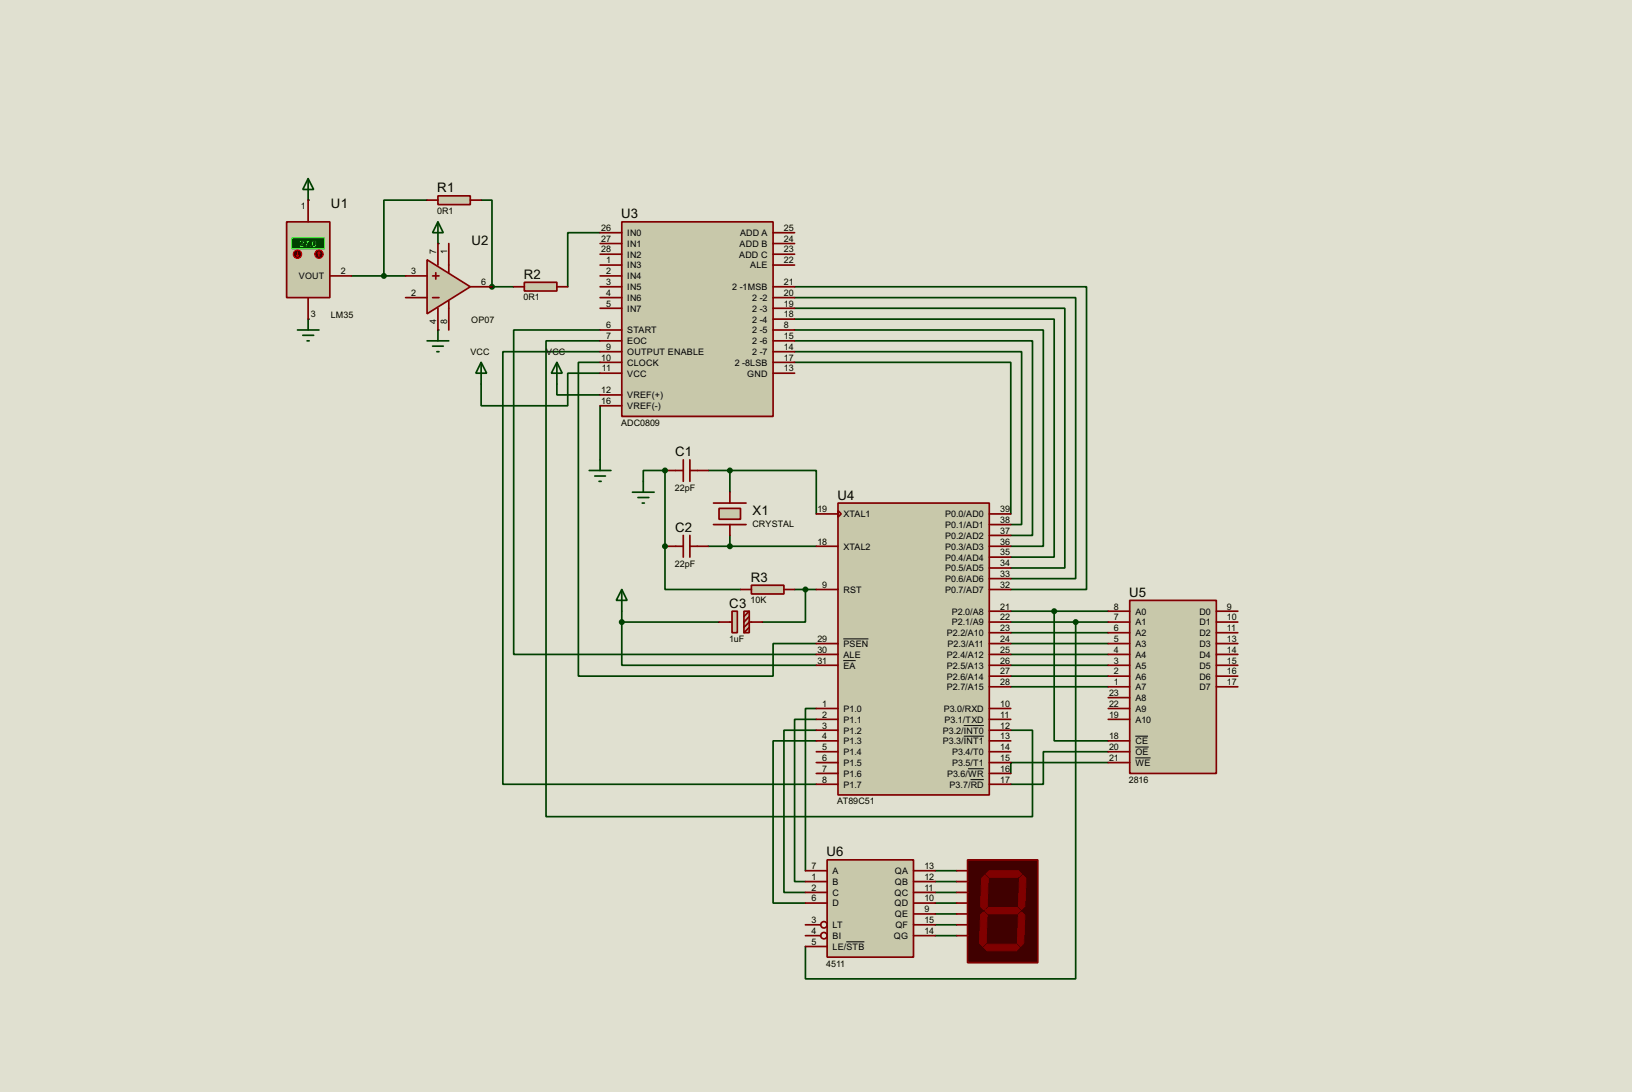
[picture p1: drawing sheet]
<svg xmlns="http://www.w3.org/2000/svg" width="383mm" height="256mm" viewBox="0 0 383 256" stroke-linecap="round" stroke-linejoin="round" font-family="sans-serif">
<path d="M0 0h383.5v256.5h-383.5z" fill="#e0e0d0"/>
<path d="M100.4 47h-10.2v17.8M113.1 47h2.5v20.4h5.1M141 54.7h-7.6v12.7M82.6 64.8h12.7M130.9 90.2v2.6h10.1M141 95.3v12.7" fill="none" stroke="#004000" stroke-width=".4"/>
<g fill="#004000">
<circle cx="115.6" cy="67.4" r=".2"/>
<circle cx="102.9" cy="57.2" r=".2"/>
<circle cx="102.9" cy="77.5" r=".2"/>
</g>
<g fill="none" stroke="#004000" stroke-width=".4">
<path d="M141 77.5h-20.3v76.2h71.1M186.7 77.5h58.5v50.8h-7.7M186.7 75h61v55.9h-10.2M186.7 72.4h63.5v61h-12.7M186.7 69.9h66.1v66h-15.3M186.7 67.4h68.6v71.1h-17.8M141 85.1h-5.1v73.7h45.8v-7.6h10.1M141 82.6h-22.8v101.6h73.6M141 80.1h-12.7v111.7h114.3v-20.3h-5.1M186.7 85.1h50.8v35.6M186.7 82.6h53.4v40.6h-2.6M186.7 80.1h55.9v45.7h-5.1"/>
<path d="M156.3 128.3v10.2h17.7"/>
</g>
<circle cx="156.3" cy="128.3" r=".2" fill="#004000"/>
<path d="M156.3 110.5v17.8" fill="none" stroke="#004000" stroke-width=".4"/>
<circle cx="156.3" cy="110.5" r=".2" fill="#004000"/>
<g fill="none" stroke="#004000" stroke-width=".4">
<path d="M141 87.7h-7.6v7.6h-20.3v-5.1M156.3 110.5h-5.1v2.6M166.4 110.5h5.1M171.5 110.5h20.3v10.2M171.5 110.5v5.1M166.4 128.3h25.4M171.5 125.8v2.5M186.7 138.5h5.1M189.3 138.5v7.6h-10.2M146.1 146.1v10.2h45.7M146.1 146.1h22.9M146.1 143.6v2.5"/>
<path d="M237.5 146.1h22.9M237.5 148.6h22.9M237.5 151.2h22.9M237.5 153.7h22.9M237.5 156.3h22.9M237.5 158.8h22.9M237.5 143.6h22.9M247.7 143.6v30.4h12.7M252.8 146.1v83.8h-63.5v-7.6M191.8 166.4h-2.5v38.1M191.8 169h-5.1v38.1h2.6M191.8 171.5h-7.6v38.1h5.1"/>
<path d="M191.8 174h-10.1v38.1h7.6M237.5 161.3h22.9M260.4 176.6h-15.2v7.6h-7.7M260.4 179.1h-22.9v2.6M219.8 204.5h5M219.8 207.1h5M219.8 209.6h5M219.8 212.1h5M219.8 214.7h5M219.8 217.2h5M219.8 219.8h5"/>
</g>
<g fill="#004000">
<circle cx="72.4" cy="47" r=".2"/>
<circle cx="72.4" cy="75" r=".2"/>
</g>
<path d="M102.9 46h7.6v2.1h-7.6z" fill="#c8c8aa" stroke="#800000" stroke-width=".4"/>
<path d="M100.4 47h2.5M110.5 47h2.6" fill="none" stroke="#800000" stroke-width=".4"/>
<circle cx="90.2" cy="64.8" r=".5" fill="#004000" stroke="#004000" stroke-width=".4"/>
<path d="M123.2 66.3h7.7v2.1h-7.7z" fill="#c8c8aa" stroke="#800000" stroke-width=".4"/>
<path d="M120.7 67.4h2.5M130.9 67.4h2.5" fill="none" stroke="#800000" stroke-width=".4"/>
<circle cx="115.6" cy="67.4" r=".5" fill="#004000" stroke="#004000" stroke-width=".4"/>
<path d="M130.9 85.1l1.2 2.6h-2.5zM130.9 85.1v5.1M138.5 110.5h5.1M139.8 111.8h2.5M140.8 113.1h.5M141 108v2.5" fill="none" stroke="#004000" stroke-width=".4"/>
<path d="M146.1 52.1h35.6v45.7h-35.6z" fill="#c8c8aa" stroke="#800000" stroke-width=".4"/>
<g fill="none" stroke="#800000" stroke-width=".4">
<path d="M141 57.2h5.1M141 54.7h5.1M141 59.7h5.1M181.7 57.2h5M181.7 54.7h5M181.7 59.7h5M141 67.4h5.1M141 62.3h5.1M141 64.8h5.1M141 69.9h5.1M141 72.4h5.1M141 77.5h5.1"/>
<path d="M181.7 67.4h5M181.7 62.3h5M181.7 69.9h5M181.7 72.4h5M181.7 77.5h5M181.7 75h5M141 92.8h5.1M141 95.3h5.1M141 80.1h5.1M141 82.6h5.1M141 85.1h5.1M141 87.7h5.1"/>
<path d="M181.7 80.1h5M181.7 82.6h5M181.7 85.1h5M181.7 87.7h5"/>
</g>
<path d="M102.9 52.1l1.3 2.6h-2.5zM102.9 52.1v5.1M102.9 77.5v2.6M100.4 80.1h5.1M101.7 81.3h2.5M102.7 82.6h.5" fill="none" stroke="#004000" stroke-width=".4"/>
<path d="M100.4 61l10.1 6.4-10.1 6.3z" fill="#c8c8aa" stroke="#800000" stroke-width=".4"/>
<path d="M102.9 57.2v5.1M105.5 57.2v6.9M95.3 69.9h5.1M95.3 64.8h5.1M101.7 69.9h1.5M101.7 64.8h1.5M102.4 64.1v1.5M102.9 72.4v5.1M105.5 70.7v6.8M110.5 67.4h5.1" fill="none" stroke="#800000" stroke-width=".4"/>
<path d="M196.9 118.2h35.6v68.5h-35.6z" fill="#c8c8aa" stroke="#800000" stroke-width=".4"/>
<g fill="none" stroke="#800000" stroke-width=".4">
<path d="M156.3 110.5h4.3M160.6 108v5.1M162.1 108v5.1M162.1 110.5h4.3M167.7 118.2h7.6M196.9 119.9l.8 .8-.8 .8zM156.3 128.3h4.3M160.6 125.8v5.1M162.1 128.3h4.3M162.1 125.8v5.1M167.7 123.2h7.6M191.8 128.3h5.1"/>
<path d="M191.8 120.7h5.1M191.8 138.5h5.1M232.5 128.3h5M232.5 120.7h5M232.5 138.5h5M232.5 123.2h5M232.5 125.8h5M232.5 130.9h5M232.5 133.4h5M232.5 135.9h5M191.8 153.7h5.1M191.8 156.3h5.1"/>
<path d="M191.8 151.2h5.1M232.5 153.7h5M232.5 156.3h5M232.5 151.2h5M232.5 143.6h5M232.5 146.1h5M232.5 148.6h5M232.5 158.8h5M191.8 166.4h5.1M191.8 169h5.1M191.8 171.5h5.1M191.8 174h5.1"/>
<path d="M191.8 176.6h5.1M191.8 179.1h5.1M232.5 166.4h5M232.5 169h5M232.5 171.5h5M232.5 174h5M232.5 176.6h5M232.5 179.1h5M232.5 161.3h5M191.8 181.7h5.1M191.8 184.2h5.1M232.5 181.7h5"/>
<path d="M232.5 184.2h5"/>
</g>
<path d="M198.2 155.2h2.9M198.2 150.1h5.9M226.5 170.4h4.7M226.5 172.9h4.7M227.5 180.6h3.7M228.1 183.1h3.1" fill="none" stroke="#000" stroke-width=".23"/>
<path d="M169 119.4h5v2.6h-5z" fill="#c8c8aa" stroke="#800000" stroke-width=".4"/>
<path d="M171.5 115.6v2.6M171.5 123.2v2.6" fill="none" stroke="#800000" stroke-width=".4"/>
<path d="M176.6 137.5h7.6v2h-7.6z" fill="#c8c8aa" stroke="#800000" stroke-width=".4"/>
<path d="M174 138.5h2.6M184.2 138.5h2.5" fill="none" stroke="#800000" stroke-width=".4"/>
<g fill="#c8c8aa" stroke="#800000" stroke-width=".4">
<path d="M172 143.6h1.3v5h-1.3z"/>
<path d="M174.8 143.6h1.3v5h-1.3z"/>
</g>
<path d="M169 146.1h3M176.1 143.6l-1.3 1.2M176.1 144.8l-1.3 1.3M176.1 147.4l-1.3 1.2M179.1 146.1h-3l-1.3 1.3" fill="none" stroke="#800000" stroke-width=".4"/>
<path d="M113.1 85.1l1.3 2.6h-2.6zM113.1 85.1v5.1M148.6 115.6h5.1M149.9 116.9h2.6M150.9 118.2h.5M151.2 113.1v2.5M146.1 138.5l1.3 2.5h-2.6zM146.1 138.5v5.1" fill="none" stroke="#004000" stroke-width=".4"/>
<g fill="#004000" stroke="#004000" stroke-width=".4">
<circle cx="156.2" cy="128.3" r=".5"/>
<circle cx="156.2" cy="110.5" r=".5"/>
<circle cx="171.5" cy="110.5" r=".5"/>
<circle cx="171.5" cy="128.3" r=".5"/>
<circle cx="189.2" cy="138.5" r=".5"/>
<circle cx="146.1" cy="146.1" r=".5"/>
</g>
<path d="M265.5 141h20.3v40.7h-20.3z" fill="#c8c8aa" stroke="#800000" stroke-width=".4"/>
<g fill="none" stroke="#800000" stroke-width=".4">
<path d="M260.4 143.6h5.1M260.4 146.1h5.1M260.4 148.6h5.1M260.4 151.2h5.1M260.4 153.7h5.1M260.4 156.3h5.1M260.4 158.8h5.1M285.8 143.6h5.1M285.8 146.1h5.1M285.8 148.6h5.1M285.8 151.2h5.1M285.8 153.7h5.1"/>
<path d="M285.8 156.3h5.1M285.8 158.8h5.1M260.4 161.3h5.1M260.4 163.9h5.1M260.4 166.4h5.1M260.4 169h5.1M260.4 174h5.1M260.4 176.6h5.1M260.4 179.1h5.1M285.8 161.3h5.1"/>
</g>
<path d="M266.8 172.9h3M266.8 175.5h3.1M266.8 178h3.6" fill="none" stroke="#000" stroke-width=".23"/>
<circle cx="247.7" cy="143.6" r=".5" fill="#004000" stroke="#004000" stroke-width=".4"/>
<path d="M194.4 202h20.3v22.8h-20.3z" fill="#c8c8aa" stroke="#800000" stroke-width=".4"/>
<g fill="none" stroke="#800000" stroke-width=".4">
<path d="M189.3 204.5h5.1M189.3 207.1h5.1M189.3 209.6h5.1M189.3 212.1h5.1M189.3 217.2h3.5M189.3 219.8h3.5M214.7 204.5h5.1M214.7 207.1h5.1M214.7 209.6h5.1M214.7 212.1h5.1M214.7 217.2h5.1M214.7 219.8h5.1"/>
<path d="M214.7 214.7h5.1M189.3 222.3h5.1"/>
<circle cx="193.6" cy="217.2" r=".75"/>
<circle cx="193.6" cy="219.8" r=".75"/>
</g>
<path d="M198.9 221.2h4.2" fill="none" stroke="#000" stroke-width=".23"/>
<circle cx="252.7" cy="146.1" r=".5" fill="#004000" stroke="#004000" stroke-width=".4"/>
<path d="M227.4 202h16.5v24.1h-16.5z" fill="#400000" stroke="#800000" stroke-width=".4"/>
<g fill="#800000" stroke="#800000" stroke-width=".23">
<path d="M231.7 205.3l.8-.8h6.8l.8 .8-.8 .7h-6.8z" fill-rule="evenodd"/>
<path d="M240.3 205.5l.8 .8-.3 6.6-.7 .8-.8-.8 .3-6.6z" fill-rule="evenodd"/>
<path d="M231.4 213.9l.8-.7h6.9l.7 .7-.7 .8h-6.9z" fill-rule="evenodd"/>
<path d="M231.4 205.5l.8 .8-.2 6.6-.8 .8-.8-.8 .3-6.6z" fill-rule="evenodd"/>
<path d="M239.3 214.9l.8-.7 .7 .7-.2 6.6-.8 .8-.7-.8z" fill-rule="evenodd"/>
<path d="M231.2 222.6l.8-.8h6.8l.8 .8-.8 .7h-6.8z" fill-rule="evenodd"/>
<path d="M230.4 214.9l.8-.7 .8 .7-.3 6.6-.8 .8-.7-.8z" fill-rule="evenodd"/>
</g>
<path d="M224.8 204.5h2.6M224.8 207.1h2.6M224.8 209.6h2.6M224.8 212.1h2.6M224.8 214.7h2.6M224.8 217.2h2.6M224.8 219.8h2.6" fill="none" stroke="#800000" stroke-width=".4"/>
<path d="M72.4 42l1.3 2.5h-2.5zM72.4 42v5M69.9 77.5h5.1M71.2 78.8h2.5M72.4 75v2.5M72.2 80.1h.5" fill="none" stroke="#004000" stroke-width=".4"/>
<path d="M67.4 52.1h10.1v17.8h-10.1z" fill="#c8c8aa" stroke="#800000" stroke-width=".4"/>
<path d="M68.6 55.9h7.7v2.6h-7.7z" fill="#004000" stroke="#0f0" stroke-width=".23"/>
<path d="M72.4 47v5.1M72.4 69.9v5.1M77.5 64.8h5.1" fill="none" stroke="#800000" stroke-width=".4"/>
<circle cx="74.9" cy="59.7" r="1" fill="#400000" stroke="#f00" stroke-width=".23"/>
<path d="M75 59.2l-.3 .3M75 59.2l.2 .3M75 59.2v1.1" fill="none" stroke="#f00" stroke-width=".23"/>
<circle cx="69.9" cy="59.7" r="1" fill="#400000" stroke="#f00" stroke-width=".23"/>
<path d="M69.7 60l.2 .3M69.9 59.2v1.1M70.2 60l-.3 .3" fill="none" stroke="#f00" stroke-width=".23"/>
<g font-size="3.5">
<text x="102.8" y="45.2">R1</text>
<text x="77.8" y="48.7">U1</text>
<text x="146" y="51.3">U3</text>
<text x="110.8" y="57.7">U2</text>
<text x="123.1" y="65.5">R2</text>
<text x="158.7" y="107.2">C1</text>
<text x="196.8" y="117.4">U4</text>
<text x="158.7" y="125">C2</text>
<text x="176.8" y="120.9">X1</text>
<text x="176.4" y="136.7">R3</text>
<text x="171.4" y="142.8">C3</text>
<text x="265.3" y="140.2">U5</text>
<text x="194.2" y="201.2">U6</text>
</g>
<g font-size="2.4">
<text x="70.7" y="49.2">1</text>
<text x="102.7" y="50.2">0R1</text>
<text x="102.5" y="59.7" transform="rotate(-90 102.5 59.7)">7</text>
<text x="105.1" y="59.7" transform="rotate(-90 105.1 59.7)">1</text>
<text x="141.3" y="59.3">28</text>
<text x="141.3" y="56.8">27</text>
<text x="141.3" y="54.3">26</text>
<text x="147.4" y="58">IN1</text>
<text x="147.4" y="55.4">IN0</text>
<text x="173.8" y="58">ADD B</text>
<text x="173.9" y="55.4">ADD A</text>
<text x="184.2" y="56.8">24</text>
<text x="184.2" y="54.3">25</text>
<text x="184.2" y="59.3">23</text>
<text x="70.2" y="65.6">VOUT</text>
<text x="80.1" y="64.4">2</text>
<text x="96.7" y="64.4">3</text>
<text x="142.4" y="61.9">1</text>
<text x="142.4" y="64.4">2</text>
<text x="147.4" y="63.1">IN3</text>
<text x="147.4" y="65.6">IN4</text>
<text x="147.4" y="60.5">IN2</text>
<text x="173.7" y="60.5">ADD C</text>
<text x="176.3" y="63.1">ALE</text>
<text x="184.2" y="61.9">22</text>
<text x="96.7" y="69.5">2</text>
<text x="113.1" y="67">6</text>
<text x="123" y="70.6">0R1</text>
<text x="142.4" y="67">3</text>
<text x="142.4" y="69.5">4</text>
<text x="142.4" y="72">5</text>
<text x="147.4" y="68.1">IN5</text>
<text x="147.4" y="70.7">IN6</text>
<text x="172.1" y="68.1">2 -1MSB</text>
<text x="176.8" y="70.7">2 -2</text>
<text x="184.2" y="67">21</text>
<text x="184.2" y="69.5">20</text>
<text x="184.2" y="72">19</text>
<text x="73.1" y="74.4">3</text>
<text x="77.7" y="74.6">LM35</text>
<text x="102.5" y="76.1" transform="rotate(-90 102.5 76.1)">4</text>
<text x="105.1" y="76.1" transform="rotate(-90 105.1 76.1)">8</text>
<text x="110.7" y="75.9">OP07</text>
<text x="142.4" y="77.1">6</text>
<text x="147.4" y="73.2">IN7</text>
<text x="176.8" y="75.8">2 -4</text>
<text x="176.8" y="73.2">2 -3</text>
<text x="184.2" y="77.1">8</text>
<text x="184.2" y="74.6">18</text>
<text x="110.5" y="83.4">VCC</text>
<text x="128.3" y="83.4">VCC</text>
<text x="142.4" y="79.7">7</text>
<text x="142.4" y="82.2">9</text>
<text x="147.4" y="78.3">START</text>
<text x="147.4" y="80.8">EOC</text>
<text x="147.4" y="83.4">OUTPUT ENABLE</text>
<text x="176.8" y="78.3">2 -5</text>
<text x="176.8" y="83.4">2 -7</text>
<text x="176.8" y="80.8">2 -6</text>
<text x="184.2" y="82.2">14</text>
<text x="184.2" y="79.7">15</text>
<text x="141.3" y="84.7">10</text>
<text x="141.4" y="87.3">11</text>
<text x="147.4" y="85.9">CLOCK</text>
<text x="147.4" y="88.5">VCC</text>
<text x="172.7" y="85.9">2 -8LSB</text>
<text x="175.6" y="88.5">GND</text>
<text x="184.2" y="87.3">13</text>
<text x="184.2" y="84.7">17</text>
<text x="141.3" y="92.4">12</text>
<text x="141.3" y="94.9">16</text>
<text x="147.4" y="93.6">VREF(+)</text>
<text x="145.9" y="100">ADC0809</text>
<text x="147.4" y="96.1">VREF(-)</text>
<text x="158.6" y="115.3">22pF</text>
<text x="176.8" y="123.8">CRYSTAL</text>
<text x="192.1" y="120.3">19</text>
<text x="198.2" y="121.5">XTAL1</text>
<text x="222.1" y="121.5">P0.0/AD0</text>
<text x="222.1" y="124">P0.1/AD1</text>
<text x="235" y="120.3">39</text>
<text x="235" y="122.8">38</text>
<text x="235" y="125.4">37</text>
<text x="192.1" y="127.9">18</text>
<text x="198.2" y="129.1">XTAL2</text>
<text x="222.1" y="126.6">P0.2/AD2</text>
<text x="222.1" y="129.1">P0.3/AD3</text>
<text x="222.1" y="131.7">P0.4/AD4</text>
<text x="235" y="127.9">36</text>
<text x="235" y="130.5">35</text>
<text x="158.6" y="133.1">22pF</text>
<text x="222.1" y="134.2">P0.5/AD5</text>
<text x="222.1" y="136.7">P0.6/AD6</text>
<text x="235" y="133">34</text>
<text x="235" y="135.5">33</text>
<text x="176.4" y="141.7">10K</text>
<text x="193.2" y="138.1">9</text>
<text x="198.2" y="139.3">RST</text>
<text x="222.1" y="139.3">P0.7/AD7</text>
<text x="235" y="138.1">32</text>
<text x="235" y="143.2">21</text>
<text x="261.8" y="143.2">8</text>
<text x="288.3" y="143.2">9</text>
<text x="222.5" y="149.4">P2.2/A10</text>
<text x="223.6" y="144.4">P2.0/A8</text>
<text x="223.6" y="146.9">P2.1/A9</text>
<text x="235" y="145.7">22</text>
<text x="235" y="148.2">23</text>
<text x="261.8" y="145.7">7</text>
<text x="261.8" y="148.2">6</text>
<text x="266.8" y="144.4">A0</text>
<text x="266.8" y="146.9">A1</text>
<text x="266.8" y="149.4">A2</text>
<text x="281.8" y="144.4">D0</text>
<text x="281.8" y="146.9">D1</text>
<text x="281.8" y="149.4">D2</text>
<text x="288.3" y="145.7">10</text>
<text x="288.3" y="148.2">11</text>
<text x="171.3" y="150.8">1uF</text>
<text x="192.1" y="153.3">30</text>
<text x="192.1" y="155.9">31</text>
<text x="192.1" y="150.8">29</text>
<text x="198.2" y="154.5">ALE</text>
<text x="198.2" y="152">PSEN</text>
<text x="222.5" y="154.5">P2.4/A12</text>
<text x="222.6" y="152">P2.3/A11</text>
<text x="235" y="150.8">24</text>
<text x="235" y="153.3">25</text>
<text x="235" y="155.9">26</text>
<text x="261.8" y="150.8">5</text>
<text x="261.8" y="153.3">4</text>
<text x="261.8" y="155.9">3</text>
<text x="266.8" y="152">A3</text>
<text x="266.8" y="154.5">A4</text>
<text x="281.8" y="152">D3</text>
<text x="281.8" y="154.5">D4</text>
<text x="288.3" y="150.8">13</text>
<text x="288.3" y="153.3">14</text>
<text x="288.3" y="155.9">15</text>
<text x="198.2" y="157.1">EA</text>
<text x="222.5" y="157.1">P2.5/A13</text>
<text x="222.5" y="159.6">P2.6/A14</text>
<text x="235" y="160.9">28</text>
<text x="235" y="158.4">27</text>
<text x="261.8" y="158.4">2</text>
<text x="261.8" y="160.9">1</text>
<text x="266.8" y="157.1">A5</text>
<text x="266.8" y="159.6">A6</text>
<text x="281.8" y="157.1">D5</text>
<text x="281.8" y="159.6">D6</text>
<text x="288.3" y="158.4">16</text>
<text x="288.3" y="160.9">17</text>
<text x="193.2" y="166">1</text>
<text x="198.2" y="167.2">P1.0</text>
<text x="221.7" y="167.2">P3.0/RXD</text>
<text x="222.5" y="162.1">P2.7/A15</text>
<text x="235" y="166">10</text>
<text x="260.6" y="163.5">23</text>
<text x="260.6" y="166">22</text>
<text x="266.8" y="162.1">A7</text>
<text x="266.8" y="164.7">A8</text>
<text x="266.8" y="167.2">A9</text>
<text x="281.8" y="162.1">D7</text>
<text x="193.2" y="168.6">2</text>
<text x="193.2" y="171.1">3</text>
<text x="193.2" y="173.6">4</text>
<text x="198.2" y="169.8">P1.1</text>
<text x="198.2" y="172.3">P1.2</text>
<text x="221.5" y="172.3">P3.2/INT0</text>
<text x="221.9" y="169.8">P3.1/TXD</text>
<text x="235" y="168.6">11</text>
<text x="235" y="171.1">12</text>
<text x="235" y="173.6">13</text>
<text x="260.6" y="168.6">19</text>
<text x="260.6" y="173.6">18</text>
<text x="266.8" y="169.8">A10</text>
<text x="193.2" y="176.2">5</text>
<text x="193.2" y="178.7">6</text>
<text x="198.2" y="174.8">P1.3</text>
<text x="198.2" y="177.4">P1.4</text>
<text x="198.2" y="179.9">P1.5</text>
<text x="221.5" y="174.8">P3.3/INT1</text>
<text x="223.7" y="177.4">P3.4/T0</text>
<text x="223.7" y="179.9">P3.5/T1</text>
<text x="235" y="176.2">14</text>
<text x="235" y="178.7">15</text>
<text x="260.6" y="176.2">20</text>
<text x="260.6" y="178.7">21</text>
<text x="266.8" y="174.8">CE</text>
<text x="266.8" y="177.4">OE</text>
<text x="266.8" y="179.9">WE</text>
<text x="193.2" y="181.3">7</text>
<text x="193.2" y="183.8">8</text>
<text x="198.2" y="182.5">P1.6</text>
<text x="198.2" y="185">P1.7</text>
<text x="222.5" y="182.5">P3.6/WR</text>
<text x="223.1" y="185">P3.7/RD</text>
<text x="235" y="183.8">17</text>
<text x="235" y="181.3">16</text>
<text x="265.3" y="183.9">2816</text>
<text x="196.7" y="188.9">AT89C51</text>
<text x="190.7" y="204.1">7</text>
<text x="190.7" y="206.7">1</text>
<text x="190.7" y="209.2">2</text>
<text x="195.6" y="205.3">A</text>
<text x="195.6" y="207.9">B</text>
<text x="210.3" y="205.3">QA</text>
<text x="210.3" y="207.9">QB</text>
<text x="217.2" y="204.1">13</text>
<text x="217.2" y="206.7">12</text>
<text x="217.2" y="209.2">11</text>
<text x="190.7" y="211.7">6</text>
<text x="195.6" y="210.4">C</text>
<text x="195.6" y="212.9">D</text>
<text x="210.2" y="210.4">QC</text>
<text x="210.2" y="212.9">QD</text>
<text x="210.3" y="215.5">QE</text>
<text x="217.2" y="211.7">10</text>
<text x="217.2" y="214.3">9</text>
<text x="190.7" y="216.8">3</text>
<text x="190.7" y="219.4">4</text>
<text x="190.7" y="221.9">5</text>
<text x="195.6" y="218">LT</text>
<text x="195.6" y="220.6">BI</text>
<text x="210" y="220.6">QG</text>
<text x="210.4" y="218">QF</text>
<text x="217.2" y="216.8">15</text>
<text x="217.2" y="219.4">14</text>
<text x="194.2" y="227">4511</text>
<text x="195.6" y="223.1">LE/STB</text>
</g>
<text font-size="2.4" fill="#0f0" x="70.4" y="58">27.0</text>
</svg>
